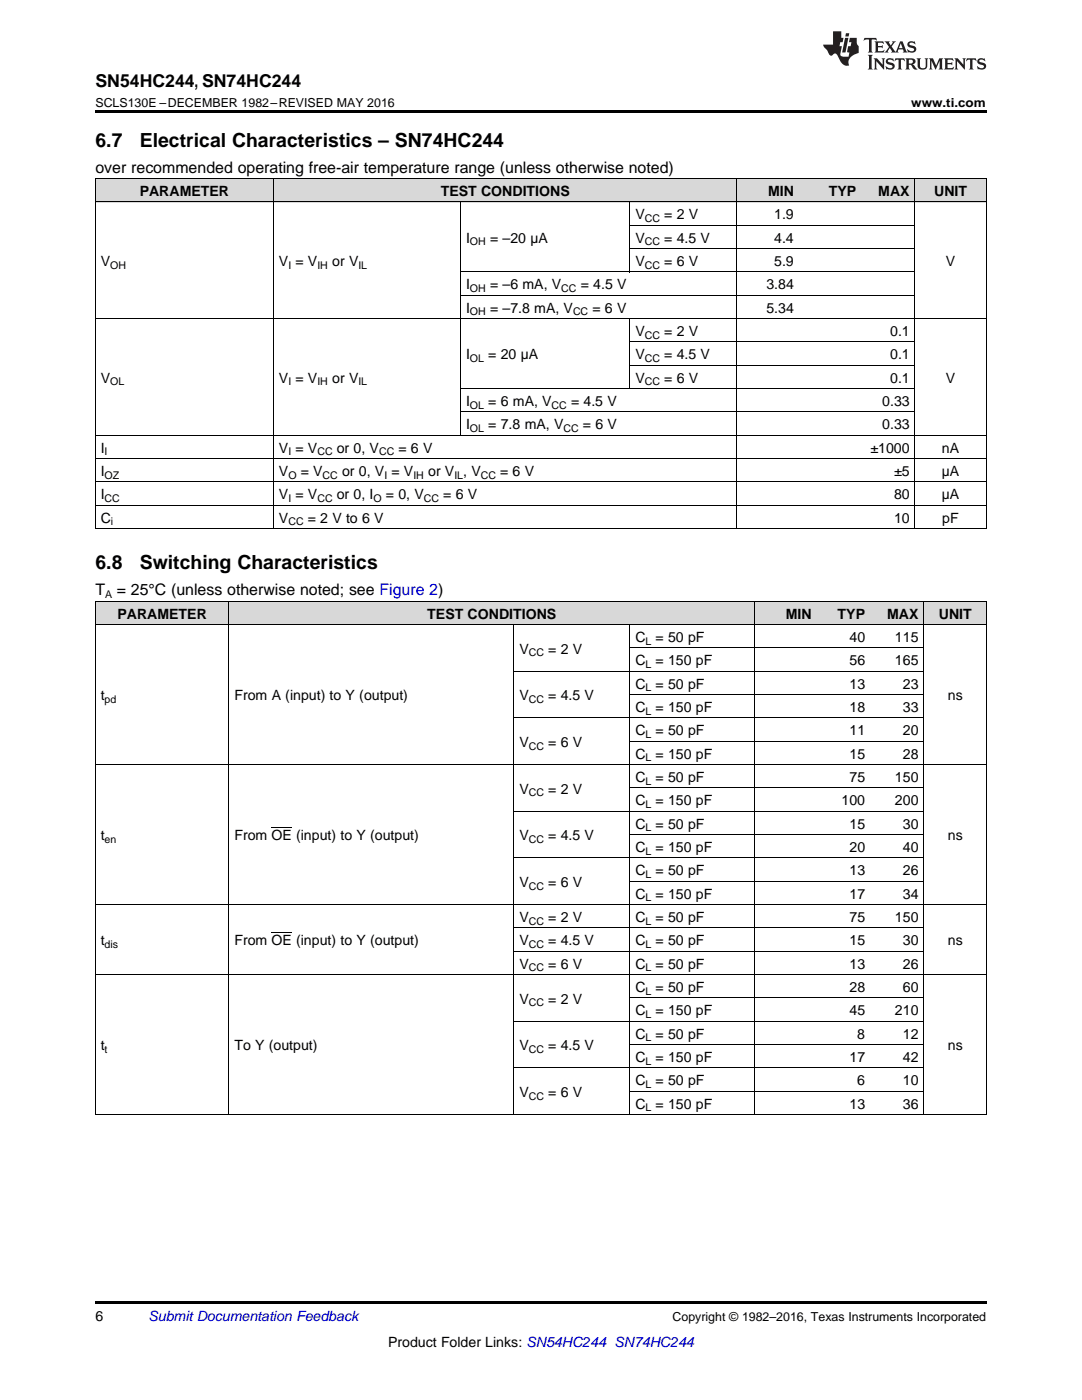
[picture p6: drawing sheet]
<svg xmlns="http://www.w3.org/2000/svg" width="216mm" height="279mm" viewBox="0 0 216 279" stroke-linecap="round" stroke-linejoin="round" font-family="sans-serif">
<g fill="#d8d8d8">
<path d="M19 120.1h8.9v4.6h-8.9z"/>
<path d="M27.9 120.1h17.8v4.6h-17.8z"/>
<path d="M45.7 120.1h39.1v4.6h-39.1z"/>
<path d="M84.8 120.1h17.8v4.6h-17.8z"/>
<path d="M102.6 120.1h23.1v4.6h-23.1z"/>
<path d="M125.7 120.1h24.9v4.6h-24.9z"/>
<path d="M150.6 120.1h12.5v4.6h-12.5z"/>
<path d="M163.1 120.1h10.6v4.6h-10.6z"/>
<path d="M173.7 120.1h10.7v4.6h-10.7z"/>
<path d="M184.4 120.1h12.4v4.6h-12.4z"/>
<path d="M19 35.7h10.7v4.7h-10.7z"/>
<path d="M29.7 35.7h24.9v4.7h-24.9z"/>
<path d="M54.6 35.7h37.3v4.7h-37.3z"/>
<path d="M91.9 35.7h33.8v4.7h-33.8z"/>
<path d="M125.7 35.7h21.3v4.7h-21.3z"/>
<path d="M147 35.7h12.5v4.7h-12.5z"/>
<path d="M159.5 35.7h12.4v4.7h-12.4z"/>
<path d="M171.9 35.7h10.7v4.7h-10.7z"/>
<path d="M182.6 35.7h14.2v4.7h-14.2z"/>
</g>
<g fill="#000">
<path d="M19 22h177.8v.5h-177.8zM19 105.5l.2 .1zM54.5 105.5l.1 .1zM91.8 105.5l.1 .1zM125.6 105.5l.1 .1zM146.9 105.5l.1 .1zM159.4 105.5l.1 .1zM171.8 105.5l.1 .1zM182.5 105.5l.1 .1zM196.7 105.5l.1 .1zM19 222.5h.2zM45.6 222.5h.1z"/>
<path d="M84.7 222.5h.1zM102.5 222.5h.1zM125.6 222.5h.1zM150.5 222.5h.1zM162.9 222.5h.2zM173.6 222.5h.1zM184.3 222.5h.1zM196.7 222.5h.1zM19 259.7h177.8v.5h-177.8z"/>
</g>
<g fill="none" stroke="#000" stroke-width=".2">
<path d="M19 35.6l177.8 .1v69.9M19.1 35.7v69.9M54.6 35.7v69.9M147 35.7v69.9M182.5 35.7v69.9M19 40.3h177.8M91.9 40.3v46.6M91.9 58.9h90.7M91.9 54.3h90.7M125.7 40.3v14M125.7 49.6h56.9M125.7 45h56.9"/>
<path d="M19 63.6h177.8M91.9 77.6h90.7M125.7 63.6v14M125.7 72.9h56.9M125.7 68.2h56.9M19 96.2h177.8M19 91.5h177.8M19 86.9h177.8M91.9 82.2h90.7M19 120h177.8v102.5M19 105.5h177.8M19 100.8h177.8"/>
<path d="M19 124.7h177.8M19.1 120v102.5M45.7 120v102.5M102.5 124.7v97.8M102.6 134h81.8M125.7 124.7v97.8M125.7 138.6h58.7M125.7 129.3h58.7M150.5 120v102.5M184.3 120v102.5M19 152.6h177.8M102.6 143.3h81.8"/>
<path d="M125.7 157.3h58.7M125.7 147.9h58.7M102.6 171.2h81.8M102.6 161.9h81.8M125.7 175.9h58.7M125.7 166.6h58.7M19 194.5h177.8M19 180.5h177.8M102.6 189.8h81.8M102.6 185.2h81.8M125.7 199.2h58.7M102.6 213.1h81.8"/>
<path d="M102.6 203.8h81.8M125.7 217.8h58.7M125.7 208.5h58.7M19 222.4h177.8"/>
</g>
<g fill="#231f20">
<path d="M172.5 7.6l-.1 .5 .4-.2h.6v.1v2.1l-.2 .4h.9l-.2-.4v-2.1l.1-.1h.5l.5 .2-.2-.5zM174.5 8.3l.2 .3v1.5l-.2 .4h1.8l.2-.6a1.04 1.04 0 0 1-1.3 .2v-.7h.6l.3 .2v-.6l-.3 .2h-.6v-.6l.8-.1 .4 .3-.2-.5zM176.5 8.3l.9 1.1-.9 1.1h.8l-.2-.2 .4-.7 .5 .7-.2 .2h1.5l-.2-.2 .2-.4h.9l.1 .4-.2 .2h1l-.3-.3-.7-1.9h-.5l-.9 2-.8-1 .9-1h-.8l.1 .3-.4 .5-.3-.6 .1-.2zM179.7 8.6l.4 1h-.7zM181.3 8.4a.63 .63 0 0 0-.2 .7 .63 .63 0 0 0 .6 .4l.6 .2 .1 .2a.75 .75 0 0 1-.7 .4 .75 .75 0 0 1-.6-.5l.1 .7 .1-.1a1.11 1.11 0 0 0 1.5-.6 1.13 1.13 0 0 0-1.2-.8l-.1-.4a1.04 1.04 0 0 1 1.2 .2l-.2-.5-.2 .1-.4-.2zM173.2 10.9l.2 .4v2.2l-.2 .4h1l-.3-.4v-2.2l.3-.4zM174.3 11.6l.3 .4v1.5l-.3 .4h.8l-.2-.4v-1.3l1.5 1.7v-1.9l.2-.4h-.7l.2 .4v.9l-1.1-1.3zM177 11.8a.62 .62 0 0 0-.2 .7 .62 .62 0 0 0 .6 .4l.6 .1 .1 .3a.76 .76 0 0 1-.7 .3 .76 .76 0 0 1-.7-.4l.2 .7 .1-.1a1.11 1.11 0 0 0 1.5-.6 1.13 1.13 0 0 0-1.2-.8l-.1-.4a1.04 1.04 0 0 1 1.2 .2l-.2-.6-.2 .1-.5-.1zM178.7 11.6l-.2 .6a.61 .61 0 0 1 .8-.3v1.6l-.2 .4h.9l-.2-.4v-1.6a.63 .63 0 0 1 .7 .3l-.1-.6zM180.6 11.6l.3 .4v1.5l-.3 .4h1l-.2-.2-.1-.8 .6 .2a.76 .76 0 0 0 1.2 .7l-1-1a.58 .58 0 0 0 .6-.5 .58 .58 0 0 0-.5-.6zM181.4 11.9h.1a.45 .45 0 0 1 .5 .1 .45 .45 0 0 1 .1 .5l-.8 .2zM182.9 11.6l.2 .2a2.17 2.17 0 0 0 .3 1.9 .99 .99 0 0 0 1.6-.6v-1.1l.2-.4h-.7l.2 .2a1.92 1.92 0 0 1-.2 1.8 .6 .6 0 0 1-.9-.5v-1.1l.2-.4zM185.4 11.6l.2 .4v1.5l-.2 .4h.7l-.2-.4v-1.4l.8 1.8 .8-1.8v1.4l-.2 .4h.9l-.2-.4v-1.5l.2-.4h-.8l-.6 1.5-.6-1.5zM188.4 11.6l.2 .4v1.5l-.2 .4h1.8l.1-.6a1.04 1.04 0 0 1-1.2 .1v-.6h.5l.4 .2v-.6l-.4 .2h-.5v-.7h.8l.3 .3-.1-.6zM190.5 11.6l.2 .4v1.5l-.2 .4h.7l-.2-.4v-1.3l1.5 1.7v-1.9l.2-.4h-.7l.2 .4v.9l-1.1-1.3zM192.9 11.6l-.1 .6a.61 .61 0 0 1 .7-.3l.1 1.6-.3 .4h1l-.3-.4 .1-1.6a.63 .63 0 0 1 .7 .3l-.1-.6zM195.2 11.8a.62 .62 0 0 0-.2 .7 .62 .62 0 0 0 .6 .4l.6 .1 .1 .3a.76 .76 0 0 1-.7 .3 .76 .76 0 0 1-.6-.4l.1 .7 .1-.1a1.11 1.11 0 0 0 1.6-.6 1.13 1.13 0 0 0-1.3-.8l-.1-.4a1.04 1.04 0 0 1 1.2 .2l-.1-.6-.2 .1-.5-.1z"/>
<path d="M166.2 6.3v2.6h-1.9v.4l.8 .9a.91 .91 0 0 0 1 .8 .56 .56 0 0 1 .5-.3 .56 .56 0 0 1 .5 .3l.4 .8a1.53 1.53 0 0 0 1.9 1.2 1.54 1.54 0 0 1 1-2.1l.9-.3v-1.4a1.52 1.52 0 0 1-.4-1.6h-1.3l-.2 .8h.5l-.2 .8h-.5l-.1 1v.2l.4 .1-.2 .8a1.93 1.93 0 0 1-1.6-.3l.3-1.8h-.5l.2-.8h.4l.2-.8h-.4v-1.3zM168.6 7.6l-.6 2.9h.7l.6-2.9zM168.8 6.6l-.1 .7h.6l.2-.7z"/>
</g>
<path d="M54.2 165.2h4M54.2 186.1h4" fill="none" stroke="#000" stroke-width=".2"/>
<g font-size="3.9">
<text x="19" y="29.3">6.7</text>
<text x="27.9" y="29.3">Electrical Characteristics – SN74HC244</text>
<text x="19" y="113.6">6.8</text>
<text x="27.9" y="113.6">Switching Characteristics</text>
</g>
<text font-size="3.5" x="19" y="17.3">SN54HC244, SN74HC244</text>
<g font-size="3.2">
<text x="19" y="34.4">over recommended operating free-air temperature range (unless otherwise noted)</text>
<text x="19" y="118.8">T</text>
<text x="23.3" y="118.8">= 25°C (unless otherwise noted; see Figure 2)</text>
</g>
<g font-size="2.8">
<text x="27.9" y="39.1">PARAMETER</text>
<text x="87.9" y="39.1">TEST CONDITIONS</text>
<text x="153.2" y="39.1">MIN</text>
<text x="165.4" y="39.1">TYP</text>
<text x="175.3" y="39.1">MAX</text>
<text x="186.4" y="39.1">UNIT</text>
<text x="126.8" y="43.7">V</text>
<text x="132.5" y="43.7">= 2 V</text>
<text x="154.5" y="43.7">1.9</text>
<text x="20.1" y="53.1">V</text>
<text x="55.7" y="53.1">V = V</text>
<text x="66.3" y="53.1">or V</text>
<text x="93" y="48.4">I</text>
<text x="97.8" y="48.4">= –20 µA</text>
<text x="126.8" y="48.4">V</text>
<text x="126.8" y="53.1">V</text>
<text x="132.5" y="48.4">= 4.5 V</text>
<text x="132.5" y="53.1">= 6 V</text>
<text x="154.5" y="48.4">4.4</text>
<text x="154.5" y="53.1">5.9</text>
<text x="188.7" y="53.1">V</text>
<text x="93" y="57.7">I</text>
<text x="97.8" y="57.7">= –6 mA, V</text>
<text x="115.9" y="57.7">= 4.5 V</text>
<text x="152.9" y="57.7">3.84</text>
<text x="93" y="62.4">I</text>
<text x="97.8" y="62.4">= –7.8 mA, V</text>
<text x="118.2" y="62.4">= 6 V</text>
<text x="152.9" y="62.4">5.34</text>
<text x="93" y="71.7">I</text>
<text x="97.4" y="71.7">= 20 µA</text>
<text x="126.8" y="67">V</text>
<text x="126.8" y="71.7">V</text>
<text x="132.5" y="67">= 2 V</text>
<text x="132.5" y="71.7">= 4.5 V</text>
<text x="177.6" y="67">0.1</text>
<text x="177.6" y="71.7">0.1</text>
<text x="20.1" y="76.3">V</text>
<text x="55.7" y="76.3">V = V</text>
<text x="66.3" y="76.3">or V</text>
<text x="126.8" y="76.3">V</text>
<text x="132.5" y="76.3">= 6 V</text>
<text x="177.6" y="76.3">0.1</text>
<text x="188.7" y="76.3">V</text>
<text x="93" y="81">I</text>
<text x="97.4" y="81">= 6 mA, V</text>
<text x="113.9" y="81">= 4.5 V</text>
<text x="176" y="81">0.33</text>
<text x="93" y="85.7">I</text>
<text x="97.4" y="85.7">= 7.8 mA, V</text>
<text x="116.3" y="85.7">= 6 V</text>
<text x="176" y="85.7">0.33</text>
<text x="20.1" y="90.3">I</text>
<text x="20.1" y="95">I</text>
<text x="55.7" y="90.3">V = V</text>
<text x="55.7" y="95">V</text>
<text x="60" y="95">= V</text>
<text x="67.2" y="90.3">or 0, V</text>
<text x="68.3" y="95">or 0, V = V</text>
<text x="79.5" y="90.3">= 6 V</text>
<text x="85.4" y="95">or V , V</text>
<text x="99.8" y="95">= 6 V</text>
<text x="173.7" y="90.3">±1000</text>
<text x="178.4" y="95">±5</text>
<text x="187.9" y="95">µA</text>
<text x="188" y="90.3">nA</text>
<text x="20.1" y="99.6">I</text>
<text x="55.7" y="99.6">V = V</text>
<text x="67.2" y="99.6">or 0, I</text>
<text x="77" y="99.6">= 0, V</text>
<text x="88.4" y="99.6">= 6 V</text>
<text x="178.4" y="99.6">80</text>
<text x="187.9" y="99.6">µA</text>
<text x="20.1" y="104.3">C</text>
<text x="55.7" y="104.3">V</text>
<text x="61.4" y="104.3">= 2 V to 6 V</text>
<text x="178.4" y="104.3">10</text>
<text x="188" y="104.3">pF</text>
<text x="23.4" y="123.4">PARAMETER</text>
<text x="85.3" y="123.4">TEST CONDITIONS</text>
<text x="156.8" y="123.4">MIN</text>
<text x="167.1" y="123.4">TYP</text>
<text x="177" y="123.4">MAX</text>
<text x="187.3" y="123.4">UNIT</text>
<text x="103.6" y="130.4">V</text>
<text x="109.4" y="130.4">= 2 V</text>
<text x="126.8" y="128.1">C</text>
<text x="130.8" y="128.1">= 50 pF</text>
<text x="169.5" y="128.1">40</text>
<text x="178.6" y="128.1">115</text>
<text x="126.8" y="132.8">C</text>
<text x="126.8" y="137.4">C</text>
<text x="130.8" y="132.8">= 150 pF</text>
<text x="130.8" y="137.4">= 50 pF</text>
<text x="169.5" y="132.8">56</text>
<text x="169.5" y="137.4">13</text>
<text x="178.6" y="132.8">165</text>
<text x="180.2" y="137.4">23</text>
<text x="20.1" y="139.7">t</text>
<text x="46.8" y="139.7">From A (input) to Y (output)</text>
<text x="103.6" y="139.7">V</text>
<text x="109.4" y="139.7">= 4.5 V</text>
<text x="126.8" y="142.1">C</text>
<text x="130.8" y="142.1">= 150 pF</text>
<text x="169.5" y="142.1">18</text>
<text x="180.2" y="142.1">33</text>
<text x="189.1" y="139.7">ns</text>
<text x="103.6" y="149">V</text>
<text x="109.4" y="149">= 6 V</text>
<text x="126.8" y="146.7">C</text>
<text x="130.8" y="146.7">= 50 pF</text>
<text x="169.5" y="146.7">11</text>
<text x="180.2" y="146.7">20</text>
<text x="126.8" y="151.4">C</text>
<text x="130.8" y="151.4">= 150 pF</text>
<text x="169.5" y="151.4">15</text>
<text x="180.2" y="151.4">28</text>
<text x="103.6" y="158.4">V</text>
<text x="109.4" y="158.4">= 2 V</text>
<text x="126.8" y="156">C</text>
<text x="126.8" y="160.7">C</text>
<text x="130.8" y="156">= 50 pF</text>
<text x="130.8" y="160.7">= 150 pF</text>
<text x="167.9" y="160.7">100</text>
<text x="169.5" y="156">75</text>
<text x="178.6" y="156">150</text>
<text x="178.6" y="160.7">200</text>
<text x="20.1" y="167.7">t</text>
<text x="46.8" y="167.7">From OE (input) to Y (output)</text>
<text x="103.6" y="167.7">V</text>
<text x="109.4" y="167.7">= 4.5 V</text>
<text x="126.8" y="165.3">C</text>
<text x="130.8" y="165.3">= 50 pF</text>
<text x="169.5" y="165.3">15</text>
<text x="180.2" y="165.3">30</text>
<text x="189.1" y="167.7">ns</text>
<text x="126.8" y="170">C</text>
<text x="130.8" y="170">= 150 pF</text>
<text x="169.5" y="170">20</text>
<text x="180.2" y="170">40</text>
<text x="103.6" y="177">V</text>
<text x="109.4" y="177">= 6 V</text>
<text x="126.8" y="174.7">C</text>
<text x="126.8" y="179.3">C</text>
<text x="130.8" y="174.7">= 50 pF</text>
<text x="130.8" y="179.3">= 150 pF</text>
<text x="169.5" y="174.7">13</text>
<text x="169.5" y="179.3">17</text>
<text x="180.2" y="174.7">26</text>
<text x="180.2" y="179.3">34</text>
<text x="103.6" y="184">V</text>
<text x="109.4" y="184">= 2 V</text>
<text x="126.8" y="184">C</text>
<text x="130.8" y="184">= 50 pF</text>
<text x="169.5" y="184">75</text>
<text x="178.6" y="184">150</text>
<text x="20.1" y="188.6">t</text>
<text x="46.8" y="188.6">From OE (input) to Y (output)</text>
<text x="103.6" y="188.6">V</text>
<text x="109.4" y="188.6">= 4.5 V</text>
<text x="126.8" y="188.6">C</text>
<text x="130.8" y="188.6">= 50 pF</text>
<text x="169.5" y="188.6">15</text>
<text x="180.2" y="188.6">30</text>
<text x="189.1" y="188.6">ns</text>
<text x="103.6" y="193.3">V</text>
<text x="109.4" y="193.3">= 6 V</text>
<text x="126.8" y="193.3">C</text>
<text x="126.8" y="197.9">C</text>
<text x="130.8" y="193.3">= 50 pF</text>
<text x="130.8" y="197.9">= 50 pF</text>
<text x="169.5" y="193.3">13</text>
<text x="169.5" y="197.9">28</text>
<text x="180.2" y="193.3">26</text>
<text x="180.2" y="197.9">60</text>
<text x="103.6" y="200.3">V</text>
<text x="109.4" y="200.3">= 2 V</text>
<text x="126.8" y="202.6">C</text>
<text x="130.8" y="202.6">= 150 pF</text>
<text x="169.5" y="202.6">45</text>
<text x="178.6" y="202.6">210</text>
<text x="20.1" y="209.6">t</text>
<text x="46.8" y="209.6">To Y (output)</text>
<text x="103.6" y="209.6">V</text>
<text x="109.4" y="209.6">= 4.5 V</text>
<text x="126.8" y="207.3">C</text>
<text x="130.8" y="207.3">= 50 pF</text>
<text x="171.1" y="207.3">8</text>
<text x="180.2" y="207.3">12</text>
<text x="189.1" y="209.6">ns</text>
<text x="126.8" y="211.9">C</text>
<text x="130.8" y="211.9">= 150 pF</text>
<text x="169.5" y="211.9">17</text>
<text x="180.2" y="211.9">42</text>
<text x="103.6" y="218.9">V</text>
<text x="109.4" y="218.9">= 6 V</text>
<text x="126.8" y="216.6">C</text>
<text x="126.8" y="221.2">C</text>
<text x="130.8" y="216.6">= 50 pF</text>
<text x="130.8" y="221.2">= 150 pF</text>
<text x="169.5" y="221.2">13</text>
<text x="171.1" y="216.6">6</text>
<text x="180.2" y="216.6">10</text>
<text x="180.2" y="221.2">36</text>
<text x="19" y="263.6">6</text>
<text x="77.4" y="268.9">Product Folder Links: SN54HC244 SN74HC244</text>
</g>
<text font-size="2.8" fill="#0000c8" x="29.6" y="263.6">Submit Documentation Feedback</text>
<g font-size="2.5">
<text x="19" y="21.4">SCLS130E –DECEMBER 1982–REVISED MAY 2016</text>
<text x="181.8" y="21.4">www.ti.com</text>
<text x="134.2" y="263.6">Copyright © 1982–2016, Texas Instruments Incorporated</text>
</g>
<g font-size="2.1">
<text x="128.7" y="44.3">CC</text>
<text x="22" y="53.6">OH</text>
<text x="57.5" y="53.6">I</text>
<text x="63.3" y="53.6">IH</text>
<text x="71.5" y="53.6">IL</text>
<text x="93.8" y="49">OH</text>
<text x="128.7" y="49">CC</text>
<text x="128.7" y="53.6">CC</text>
<text x="93.8" y="58.3">OH</text>
<text x="112" y="58.3">CC</text>
<text x="93.8" y="62.9">OH</text>
<text x="114.3" y="62.9">CC</text>
<text x="128.7" y="67.6">CC</text>
<text x="22" y="76.9">OL</text>
<text x="57.5" y="76.9">I</text>
<text x="63.3" y="76.9">IH</text>
<text x="71.5" y="76.9">IL</text>
<text x="93.8" y="72.2">OL</text>
<text x="128.7" y="72.2">CC</text>
<text x="128.7" y="76.9">CC</text>
<text x="93.8" y="81.6">OL</text>
<text x="110.1" y="81.6">CC</text>
<text x="93.8" y="86.2">OL</text>
<text x="112.4" y="86.2">CC</text>
<text x="20.9" y="90.9">I</text>
<text x="20.9" y="95.5">OZ</text>
<text x="57.5" y="90.9">I</text>
<text x="57.5" y="95.5">O</text>
<text x="63.3" y="90.9">CC</text>
<text x="64.4" y="95.5">CC</text>
<text x="75.6" y="90.9">CC</text>
<text x="76.7" y="95.5">I</text>
<text x="82.5" y="95.5">IH</text>
<text x="90.7" y="95.5">IL</text>
<text x="95.9" y="95.5">CC</text>
<text x="20.9" y="100.2">CC</text>
<text x="57.5" y="100.2">I</text>
<text x="63.3" y="100.2">CC</text>
<text x="74.5" y="100.2">O</text>
<text x="84.6" y="100.2">CC</text>
<text x="22.1" y="104.8">i</text>
<text x="57.5" y="104.8">CC</text>
<text x="21" y="119.4">A</text>
<text x="105.5" y="131">CC</text>
<text x="128.8" y="128.7">L</text>
<text x="128.8" y="133.3">L</text>
<text x="128.8" y="138">L</text>
<text x="20.9" y="140.3">pd</text>
<text x="105.5" y="140.3">CC</text>
<text x="128.8" y="142.6">L</text>
<text x="105.5" y="149.6">CC</text>
<text x="128.8" y="147.3">L</text>
<text x="128.8" y="151.9">L</text>
<text x="105.5" y="158.9">CC</text>
<text x="128.8" y="156.6">L</text>
<text x="128.8" y="161.3">L</text>
<text x="128.8" y="165.9">L</text>
<text x="20.9" y="168.2">en</text>
<text x="105.5" y="168.2">CC</text>
<text x="128.8" y="170.6">L</text>
<text x="105.5" y="177.6">CC</text>
<text x="128.8" y="175.2">L</text>
<text x="128.8" y="179.9">L</text>
<text x="105.5" y="184.5">CC</text>
<text x="128.8" y="184.5">L</text>
<text x="20.9" y="189.2">dis</text>
<text x="105.5" y="189.2">CC</text>
<text x="128.8" y="189.2">L</text>
<text x="105.5" y="193.9">CC</text>
<text x="128.8" y="193.9">L</text>
<text x="105.5" y="200.8">CC</text>
<text x="128.8" y="198.5">L</text>
<text x="128.8" y="203.2">L</text>
<text x="128.8" y="207.8">L</text>
<text x="20.9" y="210.1">t</text>
<text x="105.5" y="210.1">CC</text>
<text x="128.8" y="212.5">L</text>
<text x="105.5" y="219.5">CC</text>
<text x="128.8" y="217.1">L</text>
<text x="128.8" y="221.8">L</text>
</g>
</svg>
